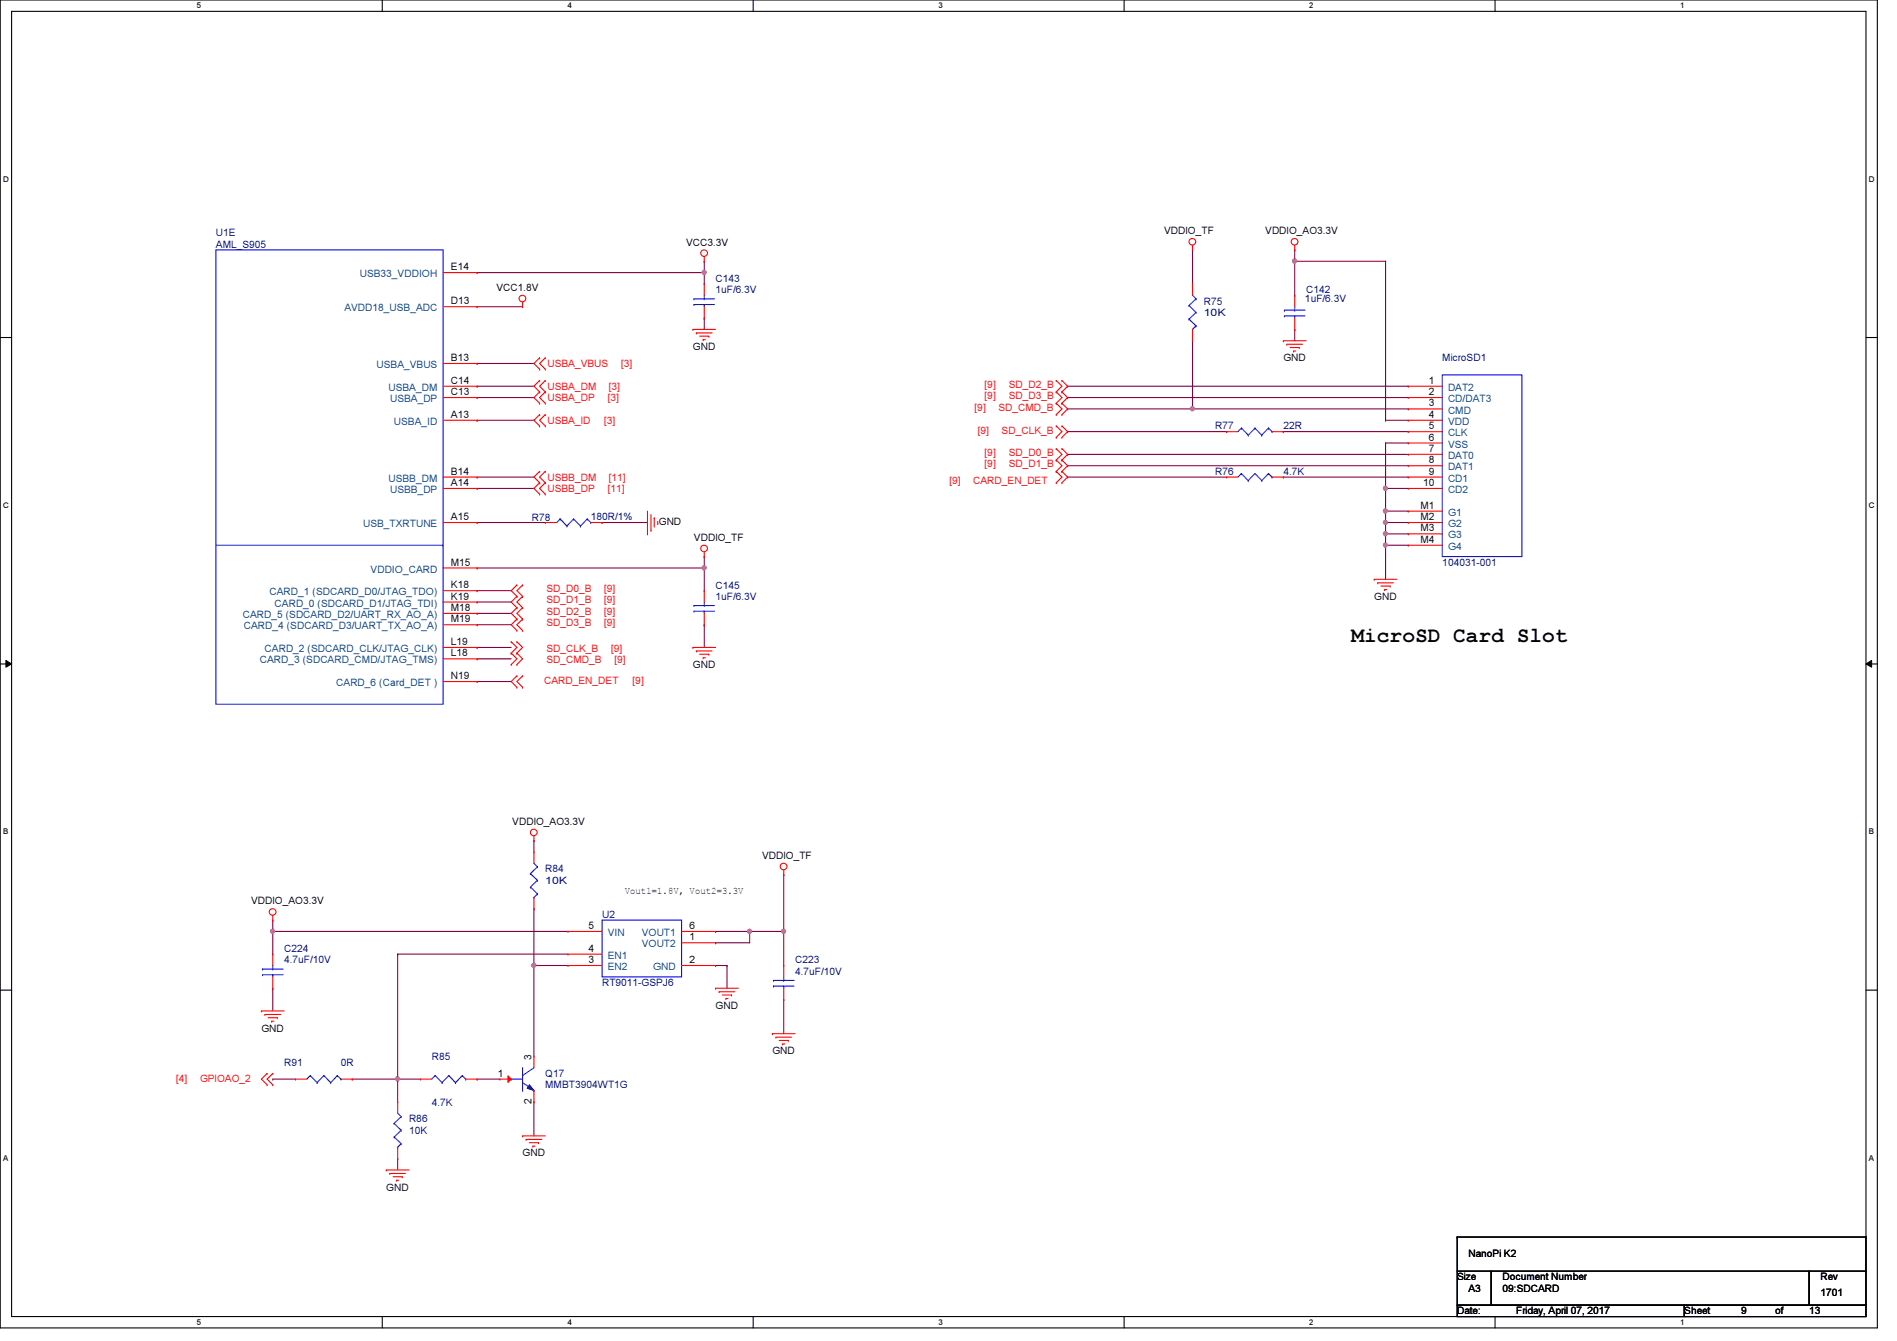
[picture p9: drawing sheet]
<svg xmlns="http://www.w3.org/2000/svg" width="297mm" height="210mm" viewBox="0 0 297 210" stroke-linecap="round" stroke-linejoin="round" font-family="sans-serif">
<path d="M0 0h294v207.9h-294zM1.8 1.8h290.4v204.3h-290.4z" fill="none" stroke="#000" stroke-width=".17"/>
<g fill="#fff">
<path d="M30.8 .2h.7v1.4h-.7z"/>
<path d="M30.8 206.2h.7v1.4h-.7z"/>
</g>
<path d="M59.9 0v1.8M59.9 206.1v1.8" fill="none" stroke="#000" stroke-width=".17"/>
<g fill="#fff">
<path d="M88.9 .2h.6v1.4h-.6z"/>
<path d="M88.9 206.2h.6v1.4h-.6z"/>
</g>
<path d="M117.9 0v1.8M117.9 206.1v1.8" fill="none" stroke="#000" stroke-width=".17"/>
<g fill="#fff">
<path d="M146.9 .2h.7v1.4h-.7z"/>
<path d="M146.9 206.2h.7v1.4h-.7z"/>
</g>
<path d="M176 0v1.8M176 206.1v1.8" fill="none" stroke="#000" stroke-width=".17"/>
<g fill="#fff">
<path d="M205 .2h.7v1.4h-.7z"/>
<path d="M205 206.2h.7v1.4h-.7z"/>
</g>
<path d="M234.1 0v1.8M234.1 206.1v1.8" fill="none" stroke="#000" stroke-width=".17"/>
<g fill="#fff">
<path d="M263.1 .2h.7v1.4h-.7z"/>
<path d="M263.1 206.2h.7v1.4h-.7z"/>
<path d="M.5 27.3h.9v1.4h-.9z"/>
<path d="M292.6 27.3h.9v1.4h-.9z"/>
<path d="M.5 78.4h.9v1.4h-.9z"/>
<path d="M292.6 78.4h.9v1.4h-.9z"/>
</g>
<path d="M0 52.8h1.8M292.2 52.8h1.8" fill="none" stroke="#000" stroke-width=".17"/>
<g fill="#fff">
<path d="M.5 129.5h.8v1.4h-.8z"/>
<path d="M292.6 129.5h.9v1.4h-.9z"/>
</g>
<path d="M0 103.9h1.8M292.2 103.9h1.8" fill="none" stroke="#000" stroke-width=".17"/>
<path d="M.9 103.4l.9 .5-.9 .5zM292.2 103.9l.9-.5v1z" fill="#000"/>
<path d="M.9 103.4l.9 .5-.9 .5zM292.2 103.9l.9-.5v1z" fill="none" stroke="#000" stroke-width=".16"/>
<g fill="#fff">
<path d="M.5 180.5h.8v1.4h-.8z"/>
<path d="M292.6 180.5h.9v1.4h-.9z"/>
</g>
<path d="M0 155h1.8M292.2 155h1.8" fill="none" stroke="#000" stroke-width=".17"/>
<g fill="none" stroke="#800040" stroke-width=".17">
<path d="M74.7 56.9h.1M74.7 48h.1M74.7 42.7h.1M74.7 56.9h8.9M74.7 48h7.1M110.3 40.9h.1M110.3 40.9v1.8h-35.6M202.7 51.6h.1M202.7 51.6v1.7M74.7 62.2h.1M74.7 60.5h.1M74.7 76.5h.1"/>
<path d="M74.7 74.7h.1M74.7 62.2h8.9M74.7 60.5h8.9M74.7 76.5h8.9M74.7 74.7h8.9M167.2 67.6h.1M167.2 67.6h24.9M74.7 81.8h.1M74.7 81.8h10.7M94.3 81.8h.1M94.3 81.8h7.1"/>
</g>
<circle cx="110.3" cy="42.6" r=".32" fill="#f0f"/>
<circle cx="110.3" cy="42.6" r=".32" fill="none" stroke="#f0f" stroke-width=".17"/>
<g fill="none" stroke="#800040" stroke-width=".17">
<path d="M202.7 40.9h.1M202.7 40.9v5.3M167.2 74.7h.1M167.2 74.7h24.9M201 67.6h.1M201 67.6h19.5M217 76.5h.1M217 76.5v5.3M110.3 97.8h.1M110.3 88.9h.1M110.3 88.9v3.6M110.3 97.8v3.5"/>
<path d="M217 80h.1"/>
</g>
<circle cx="216.9" cy="81.8" r=".32" fill="#f0f"/>
<circle cx="216.9" cy="81.8" r=".32" fill="none" stroke="#f0f" stroke-width=".17"/>
<circle cx="216.9" cy="80" r=".32" fill="#f0f"/>
<circle cx="216.9" cy="80" r=".32" fill="none" stroke="#f0f" stroke-width=".17"/>
<path d="M217 69.3h.1M217 76.5h.1M217 69.3h3.5M217 76.5h3.5M217 69.3v7.2M217 80h.1M217 81.8h.1M217 80h3.5M217 81.8h3.5" fill="none" stroke="#800040" stroke-width=".17"/>
<circle cx="216.9" cy="76.4" r=".32" fill="#f0f"/>
<circle cx="216.9" cy="76.4" r=".32" fill="none" stroke="#f0f" stroke-width=".17"/>
<path d="M217 85.3h.1M217 85.3v5.4" fill="none" stroke="#800040" stroke-width=".17"/>
<circle cx="216.9" cy="85.3" r=".32" fill="#f0f"/>
<circle cx="216.9" cy="85.3" r=".32" fill="none" stroke="#f0f" stroke-width=".17"/>
<path d="M202.7 40.9h.1M202.7 40.9h14.3M217 40.9h.1M217 40.9v24.9M217 65.8h.1M217 65.8h3.5" fill="none" stroke="#800040" stroke-width=".17"/>
<circle cx="202.7" cy="40.9" r=".32" fill="#f0f"/>
<circle cx="202.7" cy="40.9" r=".32" fill="none" stroke="#f0f" stroke-width=".17"/>
<path d="M186.7 39.1h.1M186.7 39.1v5.3M74.7 65.8h.1M74.7 65.8h8.9M74.7 88.9h.1M74.7 88.9h35.6" fill="none" stroke="#800040" stroke-width=".17"/>
<circle cx="110.3" cy="88.9" r=".32" fill="#f0f"/>
<circle cx="110.3" cy="88.9" r=".32" fill="none" stroke="#f0f" stroke-width=".17"/>
<g fill="none" stroke="#800040" stroke-width=".17">
<path d="M110.3 49.8h.1M110.3 42.7h.1M110.3 42.7v1.7M110.3 49.8v1.8M74.7 96h.1M74.7 94.2h.1M74.7 92.5h.1M74.7 97.8h.1M74.7 96h5.3M74.7 94.2h5.3M74.7 92.5h5.3M74.7 97.8h5.3"/>
<path d="M110.3 87.1h.1M110.3 87.1v1.8M217 83.6h.1M217 81.8h.1M217 85.3h.1M217 83.6h3.5M217 81.8v3.5M217 85.3h3.5M74.7 101.3h.1M74.7 106.7h.1M74.7 103.1h.1M74.7 101.3h5.3"/>
<path d="M74.7 106.7h5.3M74.7 103.1h5.3"/>
</g>
<circle cx="216.9" cy="83.5" r=".32" fill="#f0f"/>
<circle cx="216.9" cy="83.5" r=".32" fill="none" stroke="#f0f" stroke-width=".17"/>
<g fill="none" stroke="#800040" stroke-width=".17">
<path d="M186.7 53.3h.1M186.7 53.3v10.7M167.2 62.2h.1M167.2 60.5h.1M167.2 72.9h.1M167.2 71.1h.1M167.2 62.2h53.3M167.2 60.5h53.3M167.2 72.9h53.3M167.2 71.1h53.3M186.7 64h.1M186.7 64h33.8"/>
<path d="M201 74.7h.1M201 74.7h19.5"/>
</g>
<circle cx="186.7" cy="64" r=".32" fill="#f0f"/>
<circle cx="186.7" cy="64" r=".32" fill="none" stroke="#f0f" stroke-width=".17"/>
<path d="M202.7 39.1h.1M202.7 39.1v1.8M167.2 64h.1M167.2 64h19.5M42.7 145.8h.1M42.7 145.8h46.2" fill="none" stroke="#800040" stroke-width=".17"/>
<circle cx="42.7" cy="145.8" r=".32" fill="#f0f"/>
<circle cx="42.7" cy="145.8" r=".32" fill="none" stroke="#f0f" stroke-width=".17"/>
<path d="M42.7 144h.1M42.7 145.8h.1M42.7 154.7h.1M42.7 144v5.4M42.7 154.7v3.5M117.4 145.8h.1M117.4 145.8h5.3" fill="none" stroke="#800040" stroke-width=".17"/>
<circle cx="122.7" cy="145.8" r=".32" fill="#f0f"/>
<circle cx="122.7" cy="145.8" r=".32" fill="none" stroke="#f0f" stroke-width=".17"/>
<circle cx="117.4" cy="145.8" r=".32" fill="#f0f"/>
<circle cx="117.4" cy="145.8" r=".32" fill="none" stroke="#f0f" stroke-width=".17"/>
<path d="M83.6 151.1h.1M83.6 151.1v14.3M122.7 145.8h.1M122.7 145.8v5.3" fill="none" stroke="#800040" stroke-width=".17"/>
<circle cx="83.6" cy="151.1" r=".32" fill="#f0f"/>
<circle cx="83.6" cy="151.1" r=".32" fill="none" stroke="#f0f" stroke-width=".17"/>
<g fill="none" stroke="#800040" stroke-width=".17">
<path d="M83.6 131.6h.1M83.6 131.6v1.7M83.6 151.1h.1M83.6 151.1h5.3M112.1 151.1h.1M112.1 151.1h1.7M113.8 151.1h.1M113.8 151.1v3.6M122.7 156.5h.1M122.7 156.5v5.3M62.3 168.9h.1M62.3 168.9h3.5"/>
<path d="M74.7 168.9h.1M74.7 168.9h3.6M83.6 172.5h.1M83.6 172.5v5.3"/>
</g>
<circle cx="62.2" cy="168.9" r=".32" fill="#f0f"/>
<circle cx="62.2" cy="168.9" r=".32" fill="none" stroke="#f0f" stroke-width=".17"/>
<g fill="none" stroke="#800040" stroke-width=".17">
<path d="M122.7 136.9h.1M122.7 136.9v8.9M62.3 149.4h.1M62.3 149.4h26.6M62.3 149.4v23.1M83.6 142.2h.1M83.6 142.2v8.9M112.1 147.6h.1M112.1 145.8h.1M112.1 145.8h5.3M117.4 145.8h.1M117.4 145.8v1.8h-5.3"/>
<path d="M42.7 168.9h.1M42.7 168.9h3.6M55.2 168.9h.1M55.2 168.9h7.1M62.3 168.9h.1M62.3 181.4h.1M62.3 181.4v1.7"/>
</g>
<g fill="none" stroke="#f00" stroke-width=".17">
<path d="M186.7 39.1h.1M186.7 38.4v.7M202.7 39.1h.1M202.7 38.4v.7M81.8 48h.1M81.8 47.3v.7M84.5 59.6h.1M84.5 56h.1M84.5 57.8h.1M84.5 59.6l-.9 .9 .9 .8M84.5 56l-.9 .9 .9 .9M85.4 59.6h.1"/>
<path d="M85.4 57.8h.1M85.4 56h.1M85.4 59.6l-.9 .9 .9 .8M85.4 56l-.9 .9 .9 .9M108.5 51.6h.1M108.5 51.6h3.6M109 52.1h.1M109 52.1h2.5M109.6 52.6h1.4M110.1 53.2h.1M110.1 53.2h.3M110.3 40.9h.1"/>
<path d="M110.3 40.2v.7M111 52.6h.1M165.4 59.6h.1M165.4 59.6l.9 .9-.9 .8M166.3 59.6h.1M166.3 59.6l.9 .9-.9 .8M201 53.3h.1M201 53.3h3.5M201.5 53.9h.1M201.5 53.9h2.5M202 54.4h1.5M202.6 54.9h.1"/>
<path d="M202.6 54.9h.3M203.5 54.4h.1M84.5 61.3h.1M84.5 63.1h.1M84.5 73.8h.1M84.5 75.6h.1M84.5 77.3h.1M84.5 64.9h.1M84.5 66.7h.1M84.5 61.3l-.9 .9 .9 .9M84.5 73.8l-.9 .9 .9 .9M84.5 75.6l-.9 .9 .9 .8"/>
<path d="M84.5 64.9l-.9 .9 .9 .9M85.4 61.3h.1M85.4 63.1h.1M85.4 75.6h.1M85.4 73.8h.1M85.4 77.3h.1M85.4 66.7h.1M85.4 64.9h.1M85.4 61.3l-.9 .9 .9 .9M85.4 73.8l-.9 .9 .9 .9M85.4 75.6l-.9 .9 .9 .8M85.4 64.9l-.9 .9 .9 .9"/>
<path d="M165.4 66.7h.1M165.4 68.5h.1M165.4 63.1h.1M165.4 64.9h.1M165.4 61.3h.1M165.4 73.8h.1M165.4 75.6h.1M165.4 72h.1M165.4 70.2h.1M165.4 66.7l.9 .9-.9 .9M165.4 63.1l.9 .9-.9 .9M165.4 61.3l.9 .9-.9 .9"/>
<path d="M165.4 73.8l.9 .9-.9 .9M165.4 70.2l.9 .9-.9 .9M165.4 72l.9 .9-.9 .9M166.3 68.5h.1M166.3 66.7h.1M166.3 64.9h.1M166.3 63.1h.1M166.3 61.3h.1M166.3 75.6h.1M166.3 73.8h.1M166.3 70.2h.1M166.3 72h.1"/>
<path d="M166.3 66.7l.9 .9-.9 .9M166.3 63.1l.9 .9-.9 .9M166.3 61.3l.9 .9-.9 .9M166.3 73.8l.9 .9-.9 .9M166.3 70.2l.9 .9-.9 .9M166.3 72l.9 .9-.9 .9M192.1 74.7h.1M192.1 74.7h1.7M199.2 74.7h1.8M201 74.7h.1M80.9 95.1h.1M80.9 96.9h.1"/>
<path d="M80.9 93.3h.1M80.9 91.6h.1M80.9 98.7h.1M80.9 95.1l-.9 .9 .9 .9M80.9 93.3l-.9 .9 .9 .9M80.9 91.6l-.9 .9 .9 .8M80.9 96.9l-.9 .9 .9 .9M81.8 96.9h.1M81.8 95.1h.1M81.8 93.3h.1M81.8 91.6h.1M81.8 98.7h.1"/>
<path d="M81.8 95.1l-.9 .9 .9 .9M81.8 93.3l-.9 .9 .9 .9M81.8 91.6l-.9 .9 .9 .8M81.8 96.9l-.9 .9 .9 .9M101.4 83.6h.1M101.4 80v3.6M101.9 83h.1M101.9 80.6v2.4M102.4 81.1h.1M102.4 81.1v1.4M103 82h.1M103 81.6v.4"/>
<path d="M110.3 87.1h.1M110.3 97.8h.1M110.3 92.5h.1M110.3 86.4v.7M110.3 92.5v1.7M110.3 96v1.8M215.2 90.7h.1M215.2 90.7h3.5M215.7 91.2h.1M215.7 91.2h2.5M216.2 91.7h1.5M216.8 92.3h.1"/>
<path d="M216.8 92.3h.3M217.7 91.7h.1M80 102.2h.1M80 104h.1M80 100.5h.1M80 102.2l.9 .9-.9 .9M80 100.5l.9 .8-.9 .9M80.9 107.6h.1M80.9 105.8h.1M80.9 102.2h.1M80.9 104h.1M80.9 100.5h.1"/>
<path d="M80.9 105.8l-.9 .9 .9 .9M80.9 102.2l.9 .9-.9 .9M80.9 100.5l.9 .8-.9 .9M81.8 105.8h.1M81.8 107.6h.1M81.8 105.8l-.9 .9 .9 .9M108.5 101.3h.1M108.5 101.3h3.6M109 101.9h.1M109 101.9h2.5M109.6 102.4h1.4M110.1 103h.1"/>
<path d="M110.1 103h.3M111 102.4h.1M83.6 131.6h.1M83.6 133.3h.1M83.6 130.9v.7M83.6 133.3v1.8M122.7 136.9h.1M122.7 136.2v.7M40.9 158.2h.1M40.9 158.2h3.6M41.5 158.8h.1M41.5 158.8h2.4"/>
<path d="M42 159.3h1.4M42.5 159.9h.1M42.5 159.9h.4M42.7 144h.1M42.7 143.3v.7M43.4 159.3h.1M83.6 142.2h.1M83.6 140.5v1.7M88.9 151.1h.1M88.9 149.4h.1M88.9 145.8h.1M88.9 151.1h5.4"/>
<path d="M88.9 149.4h5.4M88.9 145.8h5.4M106.7 147.6h5.4M106.7 151.1h5.4M106.7 145.8h5.4M112.1 154.7h.1M112.1 147.6h.1M112.1 151.1h.1M112.1 145.8h.1M112.1 154.7h3.5M112.6 155.2h.1M112.6 155.2h2.5"/>
<path d="M113.1 155.7h1.5M113.7 156.3h.1M113.7 156.3h.3M114.6 155.7h.1M122.7 156.5h.1M122.7 151.1h.1M122.7 151.1v1.8M122.7 154.7v1.8M41.8 169.8h.1M41.8 168h.1M41.8 168l-.9 .9 .9 .9M42.7 169.8h.1"/>
<path d="M42.7 168h.1M42.7 168l-.9 .9 .9 .9M46.3 168.9h.1M46.3 168.9h1.7M53.4 168.9h1.8M55.2 168.9h.1M62.3 172.5h.1M62.3 172.5v1.7M62.3 179.6v1.8M65.8 168.9h.1M65.8 168.9h1.8M72.9 168.9h1.8"/>
<path d="M74.7 168.9h.1M81.8 177.8h.1M81.8 177.8h3.6M82.4 178.4h.1M82.4 178.4h2.4M82.9 178.9h1.4M83.4 179.4h.1M83.4 179.4h.4M84.3 178.9h.1M120.9 161.8h.1M120.9 161.8h3.6M121.5 162.3h.1"/>
<path d="M121.5 162.3h2.4M122 162.9h1.4M122.6 163.4h.1M122.6 163.4h.3M123.4 162.9h.1M60.5 183.1h.1M60.5 183.1h3.5M61 183.7h.1M61 183.7h2.5M61.5 184.2h1.5M62.1 184.7h.1M62.1 184.7h.3"/>
<path d="M62.3 181.4h.1M63 184.2h.1"/>
<circle cx="110.3" cy="39.6" r=".52"/>
<circle cx="186.7" cy="37.8" r=".52"/>
<circle cx="202.7" cy="37.8" r=".52"/>
<circle cx="81.8" cy="46.7" r=".52"/>
<circle cx="110.3" cy="85.8" r=".52"/>
<circle cx="83.6" cy="130.3" r=".52"/>
<circle cx="122.7" cy="135.6" r=".52"/>
<circle cx="42.7" cy="142.7" r=".52"/>
</g>
<path d="M228.2 199h5.3v5.3h-5.3zM228.2 193.6h.1M228.2 193.6v5.4M228.2 193.6h64M233.5 199h49.8v5.3h-49.8zM283.3 199h8.9v5.3h-8.9zM292.2 193.6h.1M292.2 199h.1M292.2 193.6v5.4M228.2 204.3h35.5v1.8h-35.5zM263.7 204.3h28.5v1.8h-28.5z" fill="none" stroke="#000" stroke-width=".17"/>
<g fill="none" stroke="#00f" stroke-width=".17">
<path d="M194.4 74.1h.1M194.4 74.1l-.6 .6M194.4 74.1l1 1.1M195.4 75.2h.1M196.5 74.1h.1M196.5 74.1l-1.1 1.1M196.5 74.1l1.1 1.1M197.6 75.2h.1M198.6 74.1h.1M198.6 74.1l-1 1.1M198.6 74.1l.6 .6M199.2 74.7h.1"/>
<path d="M108.7 94.8h.1M108.7 95.7h.1M108.7 94.8h3.2M108.7 95.7h3.2M110.3 95.7h.1M110.3 94.8h.1M110.3 94.2v.6M110.3 95.7v.3M83.1 136.7h.1M83.1 138.9h.1M83.1 136.7l1.1 1.1M83.1 138.9l1.1 1"/>
<path d="M83.6 135.1l.6 .6M84.2 135.7h.1M84.2 137.8h.1M84.2 139.9h.1M84.2 135.7l-1.1 1M84.2 137.8l-1.1 1.1M84.2 139.9l-.6 .6M83.6 140.5h.1M94.3 144h12.4v8.9h-12.4zM121.1 153.5h.1M121.1 154.3h.1M121.1 153.5h3.2"/>
<path d="M121.1 154.3h3.2M122.7 154.3h.1M122.7 153.5h.1M122.7 152.9v.6M122.7 154.3v.4M48.6 168.4h.1M48.6 168.4l-.6 .5M48.6 168.4l1.1 1.1M49.7 169.5h.1M50.7 168.4h.1M50.7 168.4l-1 1.1M50.7 168.4l1.1 1.1"/>
<path d="M51.8 169.5h.1M52.8 168.4h.1M52.8 168.4l-1 1.1M52.8 168.4l.6 .5M53.4 168.9h.1M61.7 175.9h.1M61.7 178h.1M61.7 175.9l1.1 1M61.7 178l1.1 1M62.3 179.6h.1M62.3 174.2l.5 .6M62.8 174.8h.1"/>
<path d="M62.8 176.9h.1M62.8 179h.1M62.8 174.8l-1.1 1.1M62.8 176.9l-1.1 1.1M62.8 179l-.5 .6M68.2 168.4h.1M68.2 168.4l-.6 .5M68.2 168.4l1 1.1M69.2 169.5h.1M70.3 168.4h.1M70.3 168.4l-1.1 1.1M70.3 168.4l1 1.1"/>
<path d="M71.3 169.5h.1M72.4 168.4h.1M72.4 168.4l-1.1 1.1M72.4 168.4l.5 .5M72.9 168.9h.1"/>
</g>
<path d="M82.9 169.8l.7 .9-1.1-.4z" fill="#00f"/>
<path d="M80 168.9h.1M80 168.9h1.8M81.8 168.4h.1M81.8 170.7h.1M81.8 169.5l1.8 1.2M81.8 167.1v3.6M82.9 169.8l.7 .9-1.1-.4zM83.6 170.7h.1M83.6 167.1l-1.8 1.3" fill="none" stroke="#00f" stroke-width=".17"/>
<path d="M83.6 172.5h.1M83.6 165.4h.1M83.6 165.4v1.7M83.6 170.7v1.8" fill="none" stroke="#f00" stroke-width=".17"/>
<path d="M79.5 168.4l.5 .5-.5 .5z" fill="#f00"/>
<g fill="none" stroke="#f00" stroke-width=".17">
<path d="M69.4 48h5.3M69.4 42.7h5.3M69.4 56.9h5.3M74.7 48h.1M74.7 42.7h.1M74.7 56.9h.1M110.3 49.8h.1M110.3 44.4h.1M110.3 44.4v1.8M110.3 48v1.8M186.7 44.4h.1M186.7 53.3h.1"/>
<path d="M186.7 44.4v1.8M186.7 51.6v1.7M202.7 51.6h.1M202.7 46.2h.1M202.7 46.2v1.8M202.7 49.8v1.8M69.4 60.5h5.3M69.4 62.2h5.3M69.4 65.8h5.3M69.4 74.7h5.3M69.4 76.5h5.3M74.7 60.5h.1"/>
<path d="M74.7 62.2h.1M74.7 65.8h.1M74.7 74.7h.1M74.7 76.5h.1M192.1 67.6h.1M192.1 67.6h1.7M199.2 67.6h1.8M201 67.6h.1M220.5 60.5h.1M220.5 62.2h.1M220.5 64h.1M220.5 65.8h.1"/>
<path d="M220.5 67.6h.1M220.5 69.3h.1M220.5 71.1h.1M220.5 72.9h.1M220.5 74.7h.1M220.5 76.5h.1M220.5 67.6h5.3M220.5 60.5h5.3M220.5 62.2h5.3M220.5 65.8h5.3M220.5 74.7h5.3M220.5 76.5h5.3"/>
<path d="M220.5 64h5.3M220.5 69.3h5.3M220.5 71.1h5.3M220.5 72.9h5.3M69.4 81.8h5.3M69.4 94.2h5.3M69.4 92.5h5.3M69.4 97.8h5.3M69.4 96h5.3M69.4 88.9h5.3M74.7 94.2h.1M74.7 92.5h.1"/>
<path d="M74.7 97.8h.1M74.7 96h.1M74.7 81.8h.1M74.7 88.9h.1M85.4 81.8h.1M85.4 81.8h1.8M92.5 81.8h1.8M94.3 81.8h.1M220.5 80h.1M220.5 81.8h.1M220.5 83.6h.1M220.5 85.3h.1"/>
<path d="M220.5 81.8h5.3M220.5 80h5.3M220.5 83.6h5.3M220.5 85.3h5.3M69.4 101.3h5.3M69.4 103.1h5.3M69.4 106.7h5.3M74.7 101.3h.1M74.7 103.1h.1M74.7 106.7h.1M42.7 154.7h.1M42.7 149.4h.1"/>
<path d="M42.7 149.4v1.7M42.7 152.9v1.8M78.3 168.9h.1M78.3 168.9h1.7M79.5 168.4l.5 .5-.5 .5z"/>
</g>
<g fill="none" stroke="#00f" stroke-width=".17">
<path d="M33.8 39.1h35.6v71.1h-35.6zM108.7 46.8h.1M108.7 47.7h.1M108.7 46.8h3.2M108.7 47.7h3.2M110.3 47.7h.1M110.3 46.8h.1M110.3 46.2v.6M110.3 47.7v.3M186.2 47.8h.1M186.2 50h.1M186.2 47.8l1.1 1.1"/>
<path d="M186.2 50l1.1 1M186.7 51.6h.1M186.7 46.2l.6 .6M187.3 46.8h.1M187.3 48.9h.1M187.3 51h.1M187.3 46.8l-1.1 1M187.3 48.9l-1.1 1.1M187.3 51l-.6 .6M201.1 48.6h.1M201.1 49.4h.1M201.1 48.6h3.2"/>
<path d="M201.1 49.4h3.2M202.7 49.4h.1M202.7 48.6h.1M202.7 48v.6M202.7 49.4v.4M225.8 58.7h12.5v28.4h-12.5zM194.4 67h.1M194.4 67l-.6 .6M194.4 67l1 1.1M195.4 68.1h.1M196.5 67h.1M196.5 67l-1.1 1.1"/>
<path d="M196.5 67l1.1 1.1M197.6 68.1h.1M198.6 67h.1M198.6 67l-1 1.1M198.6 67l.6 .6M199.2 67.6h.1M33.8 85.3h35.6M69.4 85.3h.1M87.7 81.2h.1M87.7 81.2l-.5 .6M87.7 81.2l1.1 1.1M88.8 82.3h.1"/>
<path d="M89.8 81.2h.1M89.8 81.2l-1 1.1M89.8 81.2l1.1 1.1M90.9 82.3h.1M91.9 81.2h.1M91.9 81.2l-1 1.1M91.9 81.2l.6 .6M92.5 81.8h.1M41.1 151.7h.1M41.1 152.6h.1M41.1 151.7h3.2M41.1 152.6h3.2"/>
<path d="M42.7 152.6h.1M42.7 151.7h.1M42.7 151.1v.6M42.7 152.6v.3"/>
</g>
<circle cx="110.3" cy="42.6" r=".32" fill="#f0f"/>
<circle cx="110.3" cy="42.6" r=".32" fill="none" stroke="#f0f" stroke-width=".17"/>
<circle cx="216.9" cy="81.8" r=".32" fill="#f0f"/>
<circle cx="216.9" cy="81.8" r=".32" fill="none" stroke="#f0f" stroke-width=".17"/>
<circle cx="216.9" cy="80" r=".32" fill="#f0f"/>
<circle cx="216.9" cy="80" r=".32" fill="none" stroke="#f0f" stroke-width=".17"/>
<circle cx="216.9" cy="76.4" r=".32" fill="#f0f"/>
<circle cx="216.9" cy="76.4" r=".32" fill="none" stroke="#f0f" stroke-width=".17"/>
<circle cx="216.9" cy="85.3" r=".32" fill="#f0f"/>
<circle cx="216.9" cy="85.3" r=".32" fill="none" stroke="#f0f" stroke-width=".17"/>
<circle cx="202.7" cy="40.9" r=".32" fill="#f0f"/>
<circle cx="202.7" cy="40.9" r=".32" fill="none" stroke="#f0f" stroke-width=".17"/>
<circle cx="110.3" cy="88.9" r=".32" fill="#f0f"/>
<circle cx="110.3" cy="88.9" r=".32" fill="none" stroke="#f0f" stroke-width=".17"/>
<circle cx="216.9" cy="83.5" r=".32" fill="#f0f"/>
<circle cx="216.9" cy="83.5" r=".32" fill="none" stroke="#f0f" stroke-width=".17"/>
<circle cx="186.7" cy="64" r=".32" fill="#f0f"/>
<circle cx="186.7" cy="64" r=".32" fill="none" stroke="#f0f" stroke-width=".17"/>
<circle cx="42.7" cy="145.8" r=".32" fill="#f0f"/>
<circle cx="42.7" cy="145.8" r=".32" fill="none" stroke="#f0f" stroke-width=".17"/>
<circle cx="122.7" cy="145.8" r=".32" fill="#f0f"/>
<circle cx="122.7" cy="145.8" r=".32" fill="none" stroke="#f0f" stroke-width=".17"/>
<circle cx="117.4" cy="145.8" r=".32" fill="#f0f"/>
<circle cx="117.4" cy="145.8" r=".32" fill="none" stroke="#f0f" stroke-width=".17"/>
<circle cx="83.6" cy="151.1" r=".32" fill="#f0f"/>
<circle cx="83.6" cy="151.1" r=".32" fill="none" stroke="#f0f" stroke-width=".17"/>
<circle cx="62.2" cy="168.9" r=".32" fill="#f0f"/>
<circle cx="62.2" cy="168.9" r=".32" fill="none" stroke="#f0f" stroke-width=".17"/>
<text font-size="3.3" x="211.6" y="100.5">MicroSD Card Slot</text>
<g font-size="1.6" fill="#000080">
<text x="33.8" y="38.8">AML_S905</text>
<text x="33.8" y="37">U1E</text>
<text x="112.1" y="44.1">C143</text>
<text x="112.1" y="45.9">1uF/6.3V</text>
<text x="188.5" y="47.7">R75</text>
<text x="204.3" y="47.3">1uF/6.3V</text>
<text x="204.5" y="45.9">C142</text>
<text x="188.5" y="49.4">10K</text>
<text x="225.8" y="56.6">MicroSD1</text>
<text x="190.3" y="67.2">R77</text>
<text x="201" y="67.2">22R</text>
<text x="190.3" y="74.3">R76</text>
<text x="201" y="74.3">4.7K</text>
<text x="83.3" y="81.6">R78</text>
<text x="92.5" y="81.4">180R/1%</text>
<text x="225.8" y="88.6">104031-001</text>
<text x="112.1" y="92.1">C145</text>
<text x="112.1" y="93.9">1uF/6.3V</text>
<text x="85.4" y="136.6">R84</text>
<text x="85.4" y="138.3">10K</text>
<text x="94.3" y="143.7">U2</text>
<text x="44.5" y="149">C224</text>
<text x="44.5" y="150.8">4.7uF/10V</text>
<text x="94.3" y="154.3">RT9011-GSPJ6</text>
<text x="124.5" y="150.8">C223</text>
<text x="124.5" y="152.6">4.7uF/10V</text>
<text x="44.5" y="166.8">R91</text>
<text x="53.4" y="166.8">0R</text>
<text x="67.6" y="165.9">R85</text>
<text x="67.6" y="173.2">4.7K</text>
<text x="85.4" y="168.6">Q17</text>
<text x="85.4" y="170.3">MMBT3904WT1G</text>
<text x="64" y="175.7">R86</text>
<text x="64" y="177.5">10K</text>
</g>
<g font-size="1.6">
<text x="107.4" y="38.4">VCC3.3V</text>
<text x="182.3" y="36.7">VDDIO_TF</text>
<text x="198.1" y="36.7">VDDIO_AO3.3V</text>
<text x="70.6" y="47.6">D13</text>
<text x="70.6" y="42.3">E14</text>
<text x="77.7" y="45.6">VCC1.8V</text>
<text x="70.6" y="56.5">B13</text>
<text x="108.5" y="54.8">GND</text>
<text x="201" y="56.6">GND</text>
<text x="70.6" y="60.1">C14</text>
<text x="70.6" y="61.8">C13</text>
<text x="70.6" y="65.4">A13</text>
<text x="223.7" y="60.1">1</text>
<text x="223.7" y="61.8">2</text>
<text x="223.7" y="63.6">3</text>
<text x="223.7" y="65.4">4</text>
<text x="223.7" y="67.2">5</text>
<text x="223.7" y="69">6</text>
<text x="223.7" y="70.7">7</text>
<text x="70.6" y="74.3">B14</text>
<text x="70.6" y="76.1">A14</text>
<text x="222.8" y="76.1">10</text>
<text x="223.7" y="72.5">8</text>
<text x="223.7" y="74.3">9</text>
<text x="70.6" y="81.4">A15</text>
<text x="103.2" y="82.2">GND</text>
<text x="222.4" y="79.6">M1</text>
<text x="222.4" y="81.4">M2</text>
<text x="222.4" y="83.2">M3</text>
<text x="70.6" y="88.5">M15</text>
<text x="108.7" y="84.7">VDDIO_TF</text>
<text x="222.4" y="85">M4</text>
<text x="70.6" y="93.9">K19</text>
<text x="70.6" y="92.1">K18</text>
<text x="70.6" y="95.6">M18</text>
<text x="215.2" y="93.9">GND</text>
<text x="70.6" y="101">L19</text>
<text x="70.6" y="97.4">M19</text>
<text x="70.6" y="102.7">L18</text>
<text x="70.6" y="106.3">N19</text>
<text x="108.5" y="104.6">GND</text>
<text x="80.2" y="129.1">VDDIO_AO3.3V</text>
<text x="119.3" y="134.5">VDDIO_TF</text>
<text x="39.3" y="141.6">VDDIO_AO3.3V</text>
<text x="97.8" y="139.9">Vout1=1.8V, Vout2=3.3V</text>
<text x="92.2" y="149">4</text>
<text x="92.2" y="145.4">5</text>
<text x="107.9" y="147.2">1</text>
<text x="107.9" y="145.4">6</text>
<text x="92.2" y="150.7">3</text>
<text x="107.9" y="150.7">2</text>
<text x="40.9" y="161.5">GND</text>
<text x="112.1" y="157.9">GND</text>
<text x="83.2" y="165.9" transform="rotate(-90 83.2 165.9)">3</text>
<text x="120.9" y="165">GND</text>
<text x="77.9" y="168.5">1</text>
<text x="83.2" y="172.8" transform="rotate(-90 83.2 172.8)">2</text>
<text x="81.8" y="181">GND</text>
<text x="60.5" y="186.4">GND</text>
<text x="230" y="196.7">NanoPi K2</text>
<text x="228.2" y="200.4">Size</text>
<text x="230" y="202.2">A3</text>
<text x="235.3" y="202.2">09:SDCARD</text>
<text x="235.3" y="200.4">Document Number</text>
<text x="285.1" y="202.9">1701</text>
<text x="285.1" y="200.4">Rev</text>
<text x="228.2" y="205.7">Date:</text>
<text x="237.4" y="205.7">Friday, April 07, 2017</text>
<text x="263.7" y="205.7">Sheet</text>
<text x="272.6" y="205.7">9</text>
<text x="278" y="205.7">of</text>
<text x="283.3" y="205.7">13</text>
</g>
<g font-size="1.6" fill="#004080">
<text x="56.3" y="43.4">USB33_VDDIOH</text>
<text x="53.9" y="48.7">AVDD18_USB_ADC</text>
<text x="59" y="57.6">USBA_VBUS</text>
<text x="60.8" y="61.2">USBA_DM</text>
<text x="61.1" y="62.9">USBA_DP</text>
<text x="226.7" y="61.2">DAT2</text>
<text x="226.7" y="62.9">CD/DAT3</text>
<text x="226.7" y="64.7">CMD</text>
<text x="61.7" y="66.5">USBA_ID</text>
<text x="226.7" y="66.5">VDD</text>
<text x="226.7" y="68.3">CLK</text>
<text x="226.7" y="70.1">VSS</text>
<text x="226.7" y="71.8">DAT0</text>
<text x="60.8" y="75.4">USBB_DM</text>
<text x="61.1" y="77.2">USBB_DP</text>
<text x="226.7" y="73.6">DAT1</text>
<text x="226.7" y="75.4">CD1</text>
<text x="226.7" y="77.2">CD2</text>
<text x="56.9" y="82.5">USB_TXRTUNE</text>
<text x="226.7" y="80.7">G1</text>
<text x="226.7" y="82.5">G2</text>
<text x="58" y="89.6">VDDIO_CARD</text>
<text x="226.7" y="84.3">G3</text>
<text x="226.7" y="86.1">G4</text>
<text x="42.2" y="93.2">CARD_1 (SDCARD_D0/JTAG_TDO)</text>
<text x="43" y="95">CARD_0 (SDCARD_D1/JTAG_TDI)</text>
<text x="38" y="96.7">CARD_5 (SDCARD_D2/UART_RX_AO_A)</text>
<text x="38.2" y="98.5">CARD_4 (SDCARD_D3/UART_TX_AO_A)</text>
<text x="40.7" y="103.8">CARD_3 (SDCARD_CMD/JTAG_TMS)</text>
<text x="41.4" y="102.1">CARD_2 (SDCARD_CLK/JTAG_CLK)</text>
<text x="52.7" y="107.4">CARD_6 (Card_DET )</text>
<text x="95.2" y="146.5">VIN</text>
<text x="100.5" y="148.3">VOUT2</text>
<text x="100.5" y="146.5">VOUT1</text>
<text x="95.2" y="151.8">EN2</text>
<text x="95.2" y="150.1">EN1</text>
<text x="102.3" y="151.8">GND</text>
</g>
<g font-size="1.6" fill="#f00">
<text x="85.7" y="57.4">USBA_VBUS</text>
<text x="97.3" y="57.4">[3]</text>
<text x="85.7" y="61">USBA_DM</text>
<text x="85.7" y="62.8">USBA_DP</text>
<text x="95.2" y="62.8">[3]</text>
<text x="95.3" y="61">[3]</text>
<text x="152.6" y="64.4">[9]</text>
<text x="154.2" y="62.4">[9]</text>
<text x="154.2" y="60.7">[9]</text>
<text x="156.3" y="64.4">SD_CMD_B</text>
<text x="157.9" y="62.4">SD_D3_B</text>
<text x="157.9" y="60.7">SD_D2_B</text>
<text x="85.7" y="66.3">USBA_ID</text>
<text x="94.6" y="66.3">[3]</text>
<text x="153.1" y="67.9">[9]</text>
<text x="154.2" y="71.3">[9]</text>
<text x="156.8" y="67.9">SD_CLK_B</text>
<text x="157.9" y="71.3">SD_D0_B</text>
<text x="85.7" y="75.2">USBB_DM</text>
<text x="85.7" y="77">USBB_DP</text>
<text x="95.2" y="77">[11]</text>
<text x="95.3" y="75.2">[11]</text>
<text x="148.7" y="75.8">[9]</text>
<text x="152.4" y="75.8">CARD_EN_DET</text>
<text x="154.2" y="73.1">[9]</text>
<text x="157.9" y="73.1">SD_D1_B</text>
<text x="85.6" y="94.4">SD_D1_B</text>
<text x="85.6" y="92.7">SD_D0_B</text>
<text x="94.6" y="94.4">[9]</text>
<text x="94.6" y="92.7">[9]</text>
<text x="85.6" y="96.2">SD_D2_B</text>
<text x="85.6" y="98">SD_D3_B</text>
<text x="94.6" y="96.2">[9]</text>
<text x="94.6" y="98">[9]</text>
<text x="85.2" y="107.1">CARD_EN_DET</text>
<text x="85.6" y="103.8">SD_CMD_B</text>
<text x="85.6" y="102.1">SD_CLK_B</text>
<text x="95.7" y="102.1">[9]</text>
<text x="96.2" y="103.8">[9]</text>
<text x="99.1" y="107.1">[9]</text>
<text x="27.6" y="169.3">[4]</text>
<text x="31.3" y="169.3">GPIOAO_2</text>
</g>
<g font-size="1.3">
<text x="30.8" y="1.3">5</text>
<text x="88.9" y="1.3">4</text>
<text x="146.9" y="1.3">3</text>
<text x="205" y="1.3">2</text>
<text x="263.1" y="1.3">1</text>
<text x=".5" y="28.4">D</text>
<text x="292.6" y="28.4">D</text>
<text x=".5" y="79.5">C</text>
<text x="292.6" y="79.5">C</text>
<text x=".5" y="130.6">B</text>
<text x="292.6" y="130.6">B</text>
<text x=".5" y="181.7">A</text>
<text x="292.6" y="181.7">A</text>
<text x="30.8" y="207.4">5</text>
<text x="88.9" y="207.4">4</text>
<text x="146.9" y="207.4">3</text>
<text x="205" y="207.4">2</text>
<text x="263.1" y="207.4">1</text>
</g>
</svg>
